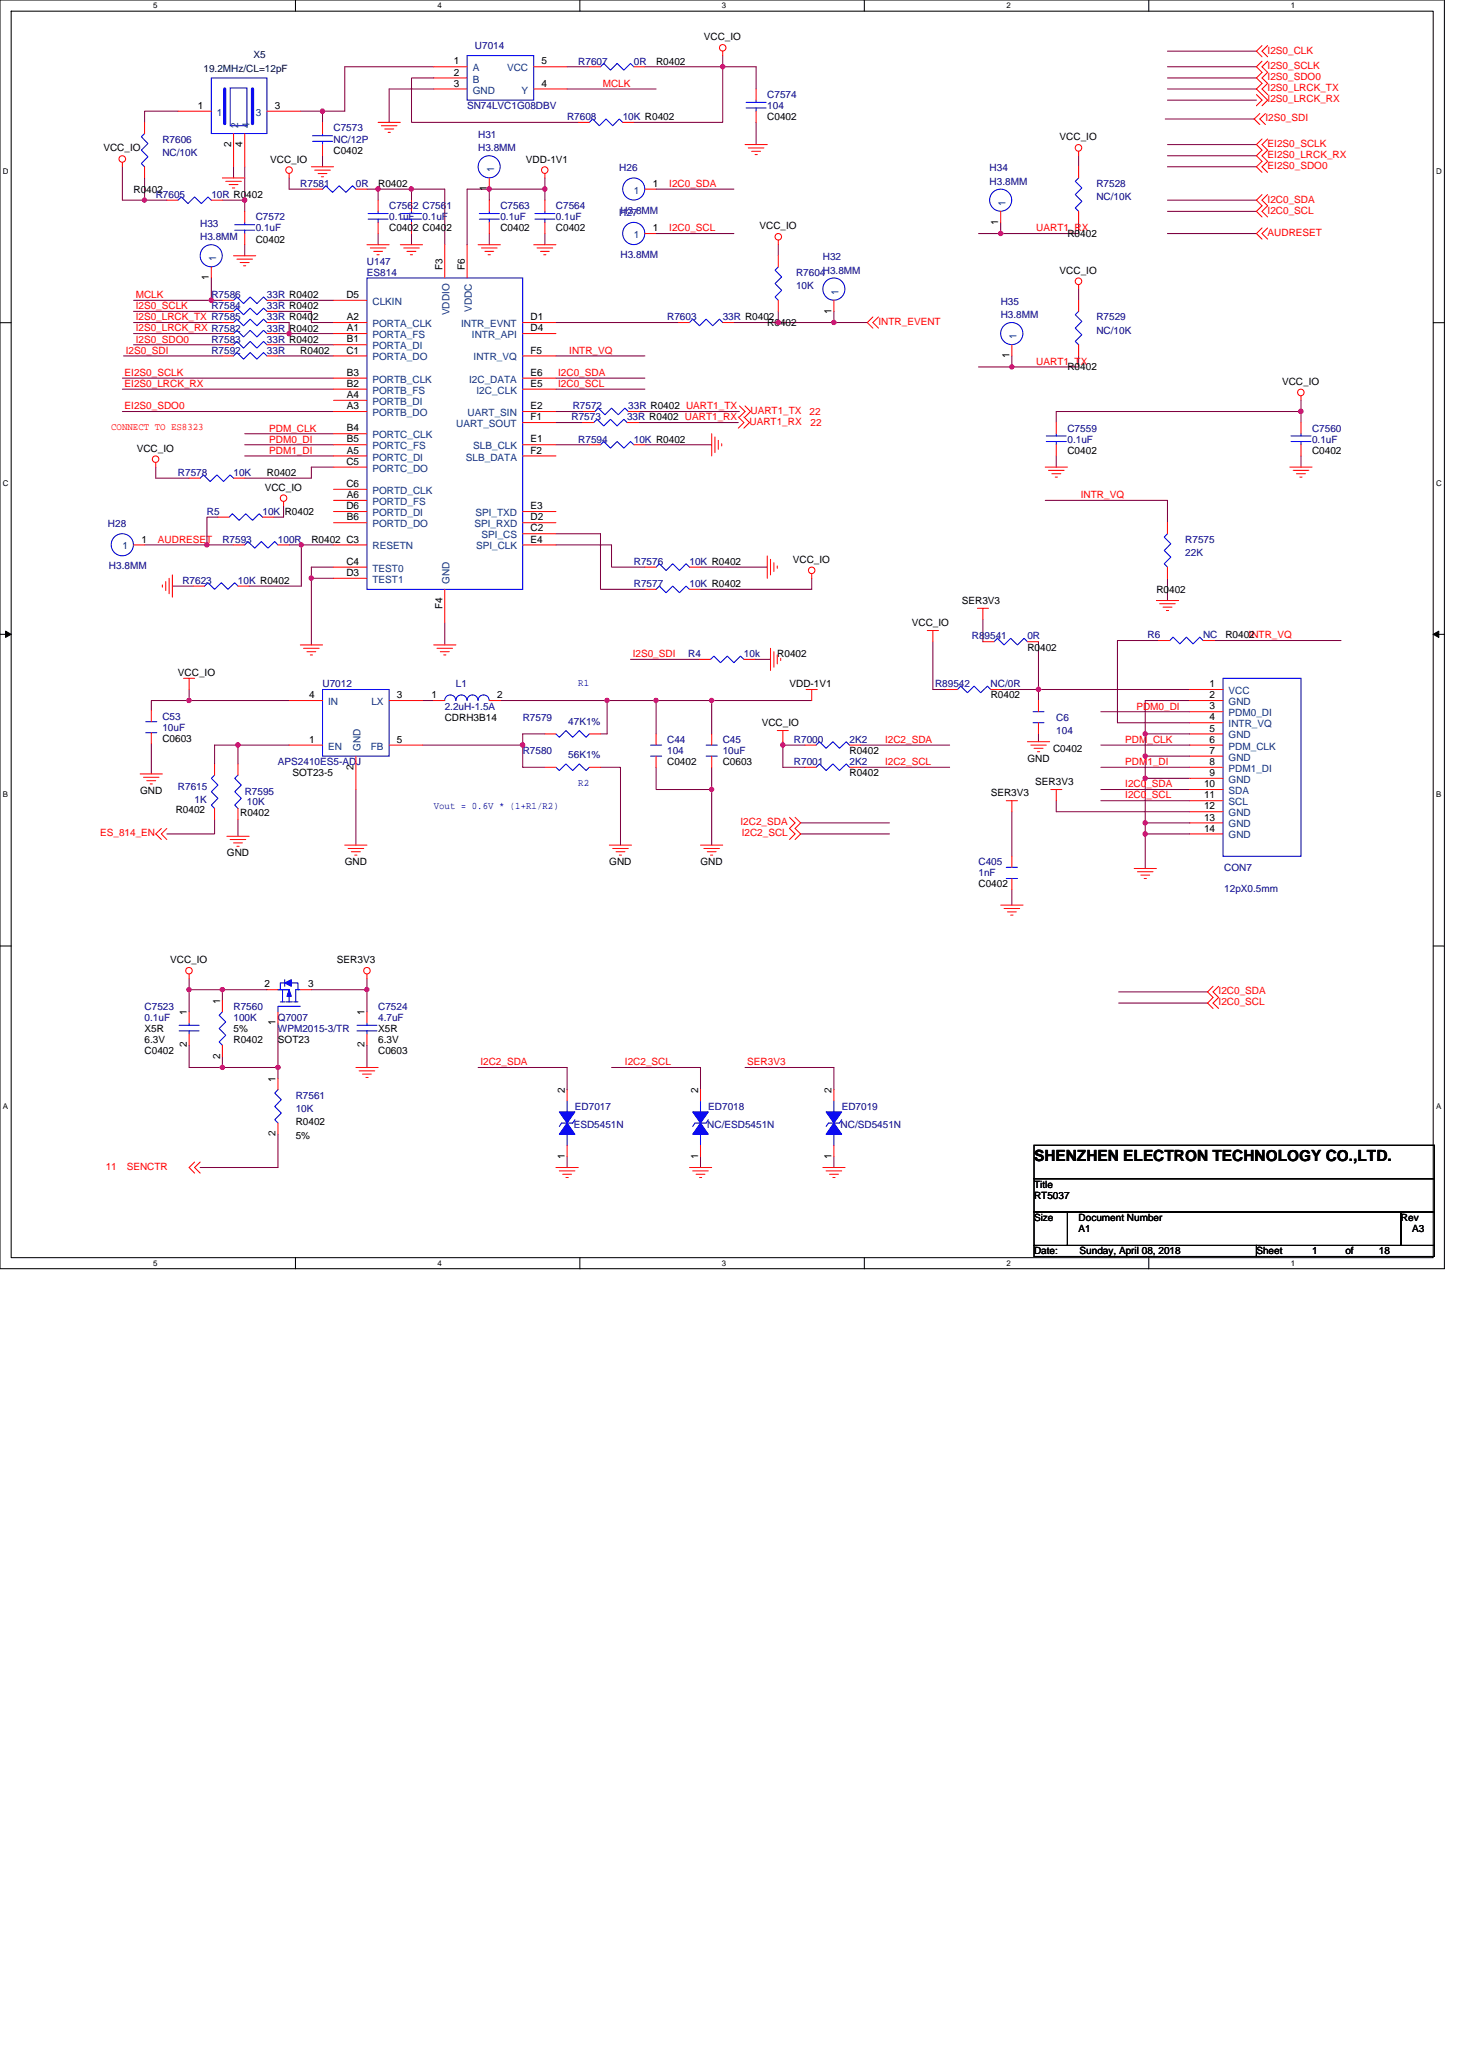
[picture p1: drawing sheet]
<svg xmlns="http://www.w3.org/2000/svg" width="210mm" height="297mm" viewBox="0 0 210 297" stroke-linecap="round" stroke-linejoin="round" font-family="sans-serif">
<path d="M0 0h207.9v182.6h-207.9zM1.6 1.6h204.7v179.4h-204.7z" fill="none" stroke="#000" stroke-width=".15"/>
<g fill="#fff">
<path d="M22.1 .2h.6v1.2h-.6z"/>
<path d="M22.1 181.2h.6v1.2h-.6z"/>
</g>
<path d="M42.5 0v1.6M42.5 181v1.6" fill="none" stroke="#000" stroke-width=".15"/>
<g fill="#fff">
<path d="M63 .2h.6v1.2h-.6z"/>
<path d="M63 181.2h.6v1.2h-.6z"/>
</g>
<path d="M83.5 0v1.6M83.5 181v1.6" fill="none" stroke="#000" stroke-width=".15"/>
<g fill="#fff">
<path d="M103.9 .2h.6v1.2h-.6z"/>
<path d="M103.9 181.2h.6v1.2h-.6z"/>
</g>
<path d="M124.4 0v1.6M124.4 181v1.6" fill="none" stroke="#000" stroke-width=".15"/>
<g fill="#fff">
<path d="M144.8 .2h.7v1.2h-.7z"/>
<path d="M144.8 181.2h.7v1.2h-.7z"/>
</g>
<path d="M165.3 0v1.6M165.3 181v1.6" fill="none" stroke="#000" stroke-width=".15"/>
<g fill="#fff">
<path d="M185.8 .2h.6v1.2h-.6z"/>
<path d="M185.8 181.2h.6v1.2h-.6z"/>
<path d="M.4 24h.8v1.3h-.8z"/>
<path d="M206.7 24h.8v1.3h-.8z"/>
<path d="M.4 68.9h.8v1.2h-.8z"/>
<path d="M206.7 68.9h.8v1.2h-.8z"/>
</g>
<path d="M0 46.4h1.6M206.3 46.4h1.6" fill="none" stroke="#000" stroke-width=".15"/>
<g fill="#fff">
<path d="M.4 113.7h.7v1.3h-.7z"/>
<path d="M206.7 113.7h.7v1.3h-.7z"/>
</g>
<path d="M0 91.3h1.6M206.3 91.3h1.6" fill="none" stroke="#000" stroke-width=".15"/>
<path d="M.8 90.8l.8 .5-.8 .4zM206.3 91.3l.8-.5v.9z" fill="#000" stroke="#000" stroke-width=".14"/>
<g fill="#fff">
<path d="M.4 158.6h.7v1.2h-.7z"/>
<path d="M206.7 158.6h.7v1.2h-.7z"/>
</g>
<path d="M0 136.1h1.6M206.3 136.1h1.6M148.8 164.8h57.6v4.8h-57.6zM148.8 169.6h57.6v4.8h-57.6zM148.8 174.4h4.8v4.8h-4.8zM148.8 179.2h32v1.6h-32zM153.6 174.4h48v4.8h-48zM180.8 179.2h25.6v1.6h-25.6zM201.6 174.4h4.8v4.8h-4.8z" fill="none" stroke="#000" stroke-width=".15"/>
<g fill="none" stroke="#800040" stroke-width=".15">
<path d="M25.6 16h-4.8v1.6M43.2 16h3.2M46.4 16v1.6M62.4 9.6h-12.8v6.4h-3.2M62.4 12.8h-6.4v4.8M62.4 11.2h-3.2v6.4h24M81.6 9.6h3.2M81.6 12.8h12.8M104 8v1.6h-11.2M108.8 12.8v-3.2h-4.8v8h-12.8M108.8 17.6v3.2M167.7 17.1h12.8"/>
<path d="M168 14.4h12.8M168 12.8h12.8M168 9.6h12.8M168 11.2h12.8M168 7.4h12.8M17.6 24v4.8h3.2M20.8 25.6v3.2M20.8 28.8h3.2M32 28.8h3.2M33.6 24v1.6M35.2 24v4.8M35.2 35.2v1.6"/>
<path d="M35.2 28.8v1.6M41.6 25.6v1.6h3.2M46.4 22.4v1.6M52.8 27.2h6.4M54.4 33.6v1.6M54.4 27.2v1.6M59.2 27.2h4.8v8M59.2 27.2v1.6M59.2 33.6v1.6M70.4 27.2v1.6M70.4 27.2h8M70.4 33.6v1.6"/>
<path d="M70.4 27.2h-3.2v8M78.4 25.6v1.6M78.4 33.6v1.6M78.4 27.2v1.6M94.4 33.6h11.2M94.4 27.2h11.2M112 35.2v1.6M140.8 33.6h3.2M144 32v1.6M155.2 32v1.6h-11.2M155.2 22.4v1.6M168 28.8h12.8"/>
<path d="M168 30.4h12.8M168 22.4h12.8M168 24h12.8M168 20.8h12.8M168 33.6h12.8M17.6 59.2h30.4M17.6 54.4h30.4M17.6 56h30.4M17.8 51.2h14.2M19.2 44.8h12.8M19.2 49.6h12.8M19.2 46.4h12.8"/>
<path d="M19.2 48h12.8M19.2 43.2h11.2M30.4 40v3.2M30.4 43.2h1.6M40 44.8h4.8v1.6h3.2M40 46.4h1.6v1.6M40 48h1.6M40 49.6h8M40 43.2h8M40 51.2h8M41.6 48h6.4M80 54.4h12.8"/>
<path d="M80 59.2h4M80 51.2h12.8M80 56h12.8M80 46.4h17.6M92 59.2h14.4M105.6 46.4h6.4M112 44.8v1.6h8M120 46.4h4.8M120 44.8v1.6M140.8 52.8h4.8M145.6 51.2v1.6M155.2 41.6v1.6"/>
<path d="M155.2 51.2v1.6h-9.6M187.2 57.6v1.6M187.2 59.2h-35.2v1.6M187.2 59.2v1.6M20.8 78.4h9M22.4 67.2v1.6h4.8M31.4 74.4h-1.6v4h3.8M35.2 64h12.8M35.2 65.6h12.8M35.2 62.4h12.8M40.8 72.8v1.6h-1.4M41.6 78.4h1.8"/>
<path d="M43.4 78.4v5.9h-7.5M43.4 78.4h4.6M48 67.2h-3.2v1.6h-9.6M80 78.4h8v3.2h4.8M80 76.8h6.4v8h6.4M80 64h4.8M80 60.8h3.9M91.9 60.8h14.4M92.8 64h9.6M150.4 72h17.6v3.2M152 65.6v1.6M187.2 65.6v1.6"/>
<path d="M24.8 84.3h3.1M27.2 99.2v1.6M44.8 83.2h3.2M44.8 83.2v9.6M48 81.6h-3.2v1.6M64 89.6v3.2M90.7 94.9h10M100.8 81.6h9.6M108.7 94.9h2.2M116.8 83.2v1.6h-16M134.3 92.4v6.8h1.9M141.5 89.1v3.3"/>
<path d="M144.2 99.2h5.3M149.5 99.2h21.7M149.5 99.2v1.6M149.5 92.4v6.8M166.8 92.2h-6v11.8h10.4M168 83.2v3.2M174.8 92.2h18.2M21.8 107.1v4.3M27.2 100.8h14.4M27.2 100.8h-5.4v1.5M30.9 117.9v2.1h-6.9M34.2 107.2h-3.3v2.7"/>
<path d="M34.2 117.9v2.5M41.6 107.2h-7.4v2.7M51.2 113.6v8M60.8 100.8h1.6M60.8 107.2h14.4M72 100.8h15.4M75.2 107.2v3.2h3.2M78.4 105.6h-3.2v1.6M86.4 110.4h2.9v11.2M87.4 100.8h7M87.4 100.8v4.8h-1M94.4 100.8h8"/>
<path d="M94.4 110.4v3.2h8M94.4 100.8v4.8M102.4 110.4v3.2M102.4 113.6v8M102.4 100.8v4.8M102.4 100.8h14.4M112.7 107.2h3.2M112.7 106.7v.5M112.7 107.2v3.2h3.2M115.2 118.4h12.8M123.9 107.2h12.8M123.9 110.4h12.8"/>
<path d="M145.6 116.8v6.4M149.5 105.6v1.1M152 115.2v1.6h19.2M158.4 102.4h12.8M158.4 107.2h12.8M158.4 110.4h12.8M158.4 113.6h12.8M158.4 115.2h12.8M164.8 105.6h6.4M164.8 105.6v3.2M171.2 100.8h-6.4v4.8M171.2 108.8h-6.4v3.2"/>
<path d="M171.2 112h-6.4v6.4M171.2 118.4h-6.4v1.6M115.2 120h12.8M145.6 128v2.3M164.8 120h6.4M164.8 120v5M27.2 142.4h4.8M27.2 142.4v3.2M27.2 150.4v3.2h4.8M27.2 140.8v1.6M32 142.4v1.6M32 142.4h6.4"/>
<path d="M32 152v1.6M32 153.6h8M40 153.6v1.6M40 147.2v6.4M44.8 142.4h8M52.8 140.8v1.6M52.8 150.4v3.2M52.8 142.4v3.2M68.8 153.6h12.8v3.2M88 153.6h12.8v3.2M107.2 153.6h12.8v3.2M161 144.4h12.8"/>
<path d="M161 142.7h12.8M40 163.2v4.8h-11.2M81.6 166.4v1.6M100.8 166.4v1.6M120 166.4v1.6"/>
</g>
<g fill="#f0f" stroke="#f0f" stroke-width=".15">
<circle cx="112.7" cy="107.2" r=".32"/>
<circle cx="44.8" cy="83.2" r=".32"/>
<circle cx="145.6" cy="52.8" r=".31"/>
<circle cx="187.2" cy="59.2" r=".32"/>
<circle cx="78.4" cy="27.2" r=".32"/>
<circle cx="70.4" cy="27.2" r=".32"/>
<circle cx="59.2" cy="27.2" r=".32"/>
<circle cx="102.4" cy="100.8" r=".31"/>
<circle cx="94.4" cy="100.8" r=".31"/>
<circle cx="102.4" cy="113.6" r=".31"/>
<circle cx="75.2" cy="107.2" r=".32"/>
<circle cx="87.4" cy="100.8" r=".31"/>
<circle cx="54.4" cy="27.2" r=".32"/>
<circle cx="27.2" cy="100.8" r=".31"/>
<circle cx="41.6" cy="48" r=".32"/>
<circle cx="30.4" cy="43.2" r=".32"/>
<circle cx="34.2" cy="107.2" r=".32"/>
<circle cx="112" cy="46.4" r=".31"/>
<circle cx="35.2" cy="28.8" r=".31"/>
<circle cx="29.8" cy="78.4" r=".31"/>
<circle cx="120" cy="46.4" r=".31"/>
<circle cx="144" cy="33.6" r=".31"/>
<circle cx="20.8" cy="28.8" r=".31"/>
<circle cx="46.4" cy="16" r=".32"/>
<circle cx="164.8" cy="105.6" r=".31"/>
<circle cx="164.8" cy="108.8" r=".31"/>
<circle cx="164.8" cy="112" r=".32"/>
<circle cx="164.8" cy="118.4" r=".31"/>
<circle cx="104" cy="9.6" r=".31"/>
<circle cx="43.4" cy="78.4" r=".31"/>
<circle cx="164.8" cy="120" r=".32"/>
<circle cx="40" cy="153.6" r=".31"/>
<circle cx="32" cy="153.6" r=".31"/>
<circle cx="52.8" cy="142.4" r=".31"/>
<circle cx="32" cy="142.4" r=".31"/>
<circle cx="27.2" cy="142.4" r=".31"/>
<circle cx="149.5" cy="99.2" r=".32"/>
</g>
<g fill="none" stroke="#f00" stroke-width=".15">
<path d="M20.8 17.6v1.6M25.6 16h4.8M33.6 19.2v4.8M35.2 19.2v4.8M38.4 16h4.8M46.4 17.6v1.6M54.4 17.6h3.2M54.9 18.1h2.2M55.4 18.6h1.3M55.9 19.1h.3M62.4 9.6h4.8M62.4 12.8h4.8"/>
<path d="M62.4 11.2h4.8M76.8 12.8h4.8M76.8 9.6h4.8M83.2 17.6h1.6M84.8 9.6h1.6M89.6 17.6h1.6M91.2 9.6h1.6M104 7.4v.6M108.8 12.8v1.6M108.8 16v1.6M180.8 13.6l.8 .8-.8 .8M181.3 16.3l-.8 .8 .8 .8"/>
<path d="M181.6 8.8l-.8 .8 .8 .8-.8 .8 .8 .8-.8 .8 1.6 1.6-.8 .8M181.6 6.6l-.8 .8 .8 .8M182.1 16.3l-.8 .8 .8 .8M182.4 8.8l-.8 .8 .8 .8-.8 .8 .8 .8-.8 .8 .8 .8M182.4 6.6l-.8 .8 .8 .8M17.6 23.4v.6M20.8 24v1.6M24 28.8h1.6M30.4 38.4v1.6M30.4 28.8h1.6M32 25.6h3.2M32.5 26.1h2.2"/>
<path d="M33 26.6h1.2M33.4 27.1h.4M33.6 36.8h3.2M34.1 37.3h2.2M34.6 37.8h1.3M35.1 38.2h.3M35.2 30.4v1.6M35.2 33.6v1.6M41.6 25v.6M44.8 27.2h1.6M44.8 24h3.2M45.3 24.5h2.2"/>
<path d="M45.8 25h1.3M46.2 25.4h.4M46.4 20.8v1.6M51.2 27.2h1.6M52.8 35.2h3.2M53.3 35.7h2.2M53.8 36.2h1.3M54.3 36.7h.3M54.4 28.8v1.6M54.4 32v1.6M57.6 35.2h3.2M58.1 35.7h2.2"/>
<path d="M58.6 36.2h1.3M59.1 36.7h.3M59.2 28.8v1.6M59.2 32v1.6M64 35.2v4.8M67.2 35.2v4.8M68.8 35.2h3.2M69.3 35.7h2.2M69.8 36.2h1.3M70.3 36.7h.3M70.4 25.6v1.6M70.4 28.8v1.6"/>
<path d="M70.4 32v1.6M76.8 35.2h3.2M77.3 35.7h2.2M77.8 36.2h1.3M78.3 36.7h.3M78.4 25v.6M78.4 28.8v1.6M78.4 32v1.6M92.8 27.2h1.6M92.8 33.6h1.6M107.2 20.8h3.2M107.7 21.3h2.2"/>
<path d="M108.2 21.8h1.3M108.7 22.2h.3M112 34.6v.6M112 36.8v1.6M144 30.4v1.6M155.2 21.8v.6M155.2 24v1.6M155.2 30.4v1.6M181.6 20l-.8 .8 .8 .8-.8 .8 .8 .8-.8 .8 .8 .8M181.6 28l-.8 .8 .8 .8-.8 .8 .8 .8M181.6 32.8l-.8 .8 .8 .8M182.4 20l-.8 .8 .8 .8-.8 .8 .8 .8-.8 .8 .8 .8"/>
<path d="M182.4 28l-.8 .8 .8 .8-.8 .8 .8 .8M182.4 32.8l-.8 .8 .8 .8M32 46.4h1.6M32 51.2h1.6M32 43.2h1.6M32 48h1.6M32 49.6h1.6M32 44.8h1.6M38.4 46.4h1.6M38.4 51.2h1.6M38.4 43.2h1.6M38.4 48h1.6"/>
<path d="M38.4 49.6h1.6M38.4 44.8h1.6M48 54.4h4.8M48 56h4.8M48 46.4h4.8M48 49.6h4.8M48 51.2h4.8M48 48h4.8M48 59.2h4.8M48 43.2h4.8M48 57.6h4.8M75.2 59.2h4.8"/>
<path d="M75.2 46.4h4.8M75.2 48h4.8M75.2 51.2h4.8M75.2 56h4.8M75.2 54.4h4.8M84 59.2h1.6M90.4 59.2h1.6M97.6 46.4h1.6M104 46.4h1.6M106.4 58.4l.8 .8-.8 .8M107.2 58.4l.8 .8-.8 .8M112 43.2v1.6"/>
<path d="M120 43.2v1.6M125.6 45.6l-.8 .8 .8 .8M126.4 45.6l-.8 .8 .8 .8M145.6 49.6v1.6M155.2 41v.6M155.2 43.2v1.6M155.2 49.6v1.6M187.2 57v.6M19.2 78.4h1.6M22.4 66.6v.6M27.2 68.8h1.6M31.4 74.4h1.6"/>
<path d="M33.6 78.4h1.6M33.6 68.8h1.6M37.8 74.4h1.6M40 78.4h1.6M40.8 72.2v.6M48 62.4h4.8M48 75.2h4.8M48 65.6h4.8M48 72h4.8M48 78.4h4.8M48 67.2h4.8M48 70.4h4.8"/>
<path d="M48 73.6h4.8M48 64h4.8M75.2 64h4.8M75.2 65.6h4.8M75.2 60.8h4.8M75.2 75.2h4.8M75.2 76.8h4.8M75.2 78.4h4.8M75.2 73.6h4.8M83.9 60.8h1.5M84.8 64h1.6M90.3 60.8h1.6"/>
<path d="M91.2 64h1.6M102.4 62.4v3.2M102.9 62.9v2.2M103.4 63.4v1.3M103.9 63.9v.3M106.3 60l.8 .8-.8 .8M107.1 60l.8 .8-.8 .8M150.4 67.2h3.2M150.9 67.7h2.2M151.4 68.2h1.3M151.9 68.7h.3M152 60.8v1.6"/>
<path d="M152 64v1.6M168 75.2v1.6M185.6 67.2h3.2M186.1 67.7h2.3M186.6 68.2h1.3M187.1 68.7h.3M187.2 60.8v1.6M187.2 64v1.6M23.4 84.2v.3M23.9 83.7v1.3M24.3 83.2v2.2M24.8 82.7v3.2"/>
<path d="M26.4 97.6h1.6M27.2 97.6v1.6M27.9 84.3h1.5M34.2 84.3h1.7M43.2 92.8h3.2M43.7 93.3h2.2M44.2 93.8h1.2M44.7 94.3h.3M48 81.6h4.8M48 83.2h4.8M62.4 92.8h3.2M62.9 93.3h2.2"/>
<path d="M63.4 93.8h1.3M63.9 94.3h.3M64 84.8v4.8M92.8 81.6h1.6M92.8 84.8h1.6M99.2 81.6h1.6M99.2 84.8h1.6M100.7 94.9h1.6M107.1 94.9h1.6M110.4 80v3.2M110.9 80.5v2.2M110.9 93.3v3.2"/>
<path d="M111.4 81v1.3M111.4 93.8v2.2M111.9 81.4v.4M111.9 94.3v1.2M112.4 94.7v.4M116 99.2h1.6M116.8 82.6v.6M116.8 99.2v1.6M133.5 90.7h1.6M134.3 90.7v1.7M136.2 99.2h1.6M140.7 87.5h1.6"/>
<path d="M141.5 92.4h1.6M141.5 87.5v1.6M142.6 99.2h1.6M147.9 92.4h1.6M166.4 86.4h3.2M166.8 92.2h1.6M166.9 86.9h2.2M167.4 87.4h1.3M167.9 87.9h.3M168 81.6v1.6M171.2 99.2h4.8M173.1 92.2h1.7"/>
<path d="M20.2 111.4h3.2M20.7 111.9h2.2M21.1 112.4h1.3M21.6 112.8h.3M21.8 105.5v1.6M21.8 102.3v1.6M23.2 119.2l-.8 .8 .8 .8M24 119.2l-.8 .8 .8 .8M30.9 116.4v1.5M30.9 109.9v1.6M34.2 116.4v1.5M34.2 109.9v1.6"/>
<path d="M41.6 100.8h4.8M41.6 107.2h4.8M51.2 108.8v4.8M56 107.2h4.8M56 100.8h4.8M62.4 100.8h1.6M70.4 100.8h1.6M78.4 105.6h1.6M78.4 110.4h1.6M84.8 105.6h1.6M84.8 110.4h1.6M94.4 108.8v1.6"/>
<path d="M94.4 105.6v1.6M102.4 108.8v1.6M102.4 105.6v1.6M111.9 105.1h1.6M112.7 105.1v1.6M113.6 117.6l.8 .8-.8 .8 .8 .8-.8 .8M114.4 117.6l.8 .8-.8 .8 .8 .8-.8 .8M115.9 110.4h1.6M115.9 107.2h1.6M122.3 110.4h1.6M122.3 107.2h1.6M144.8 115.2h1.6"/>
<path d="M145.6 115.2v1.6M147.9 106.7h3.2M148.4 107.2h2.2M148.8 107.7h1.3M149.3 108.2h.3M149.5 100.8v1.6M149.5 104v1.6M151.2 113.6h1.6M152 113.6v1.6M171.2 100.8h4.8M171.2 102.4h4.8M171.2 104h4.8"/>
<path d="M171.2 105.6h4.8M171.2 107.2h4.8M171.2 108.8h4.8M171.2 110.4h4.8M171.2 112h4.8M171.2 113.6h4.8M171.2 115.2h4.8M171.2 116.8h4.8M171.2 118.4h4.8M32.7 120.4h3.2M33.1 120.8h2.3M33.6 121.3h1.3"/>
<path d="M34.1 121.8h.3M49.6 121.6h3.2M50.1 122.1h2.2M50.6 122.6h1.3M51.1 123.1h.3M87.7 121.6h3.2M88.2 122.1h2.2M88.7 122.6h1.2M89.1 123.1h.4M100.8 121.6h3.2M101.3 122.1h2.2M101.8 122.6h1.3"/>
<path d="M102.3 123.1h.3M144 130.3h3.2M144.5 130.7h2.2M145 131.2h1.3M145.5 131.7h.3M145.6 126.4v1.6M145.6 123.2v1.6M163.2 125h3.2M163.7 125.5h2.2M164.2 125.9h1.3M164.7 126.4h.3M171.2 120h4.8"/>
<path d="M27.2 140.2v.6M27.2 145.6v1.6M27.2 148.8v1.6M32 144v1.6M32 150.4v1.6M38.4 142.4h1.6M40 145.6v1.6M40 155.2v1.6M43.2 142.4h1.6M51.2 153.6h3.2M51.7 154.1h2.2M52.2 154.6h1.2"/>
<path d="M52.7 155.1h.3M52.8 140.2v.6M52.8 145.6v1.6M52.8 148.8v1.6M81.6 156.8v1.6M100.8 156.8v1.6M120 156.8v1.6M174.6 141.9l-.8 .8 .8 .9-.8 .8 .8 .7M175.4 141.9l-.8 .8 .8 .9-.8 .8 .8 .7M28 167.2l-.8 .8 .8 .8M28.8 167.2l-.8 .8 .8 .8M40 161.6v1.6"/>
<path d="M80 168h3.2M80.5 168.5h2.2M81 169h1.3M81.4 169.5h.4M81.6 164.8v1.6M99.2 168h3.2M99.7 168.5h2.2M100.2 169h1.3M100.7 169.5h.3M100.8 164.8v1.6M118.4 168h3.2M118.9 168.5h2.2"/>
<path d="M119.4 169h1.3M119.9 169.5h.3M120 164.8v1.6"/>
<circle cx="104" cy="6.9" r=".47"/>
<circle cx="17.6" cy="22.9" r=".47"/>
<circle cx="41.6" cy="24.5" r=".48"/>
<circle cx="78.4" cy="24.5" r=".47"/>
<circle cx="112" cy="34.1" r=".47"/>
<circle cx="155.2" cy="21.3" r=".47"/>
<circle cx="155.2" cy="40.5" r=".47"/>
<circle cx="187.2" cy="56.5" r=".47"/>
<circle cx="22.4" cy="66.1" r=".47"/>
<circle cx="40.8" cy="71.7" r=".47"/>
<circle cx="116.8" cy="82.1" r=".47"/>
<circle cx="27.2" cy="139.7" r=".47"/>
<circle cx="52.8" cy="139.7" r=".47"/>
</g>
<g fill="none" stroke="#00f" stroke-width=".15">
<path d="M20.8 19.2l-.5 .5 1 1-1 .9 1 1-1 .9 .5 .5M30.4 11.2h8v8h-8zM33.1 12.7h2.4v5.4h-2.4zM45 19.5h2.9M46.4 19.2v.3M67.2 8h9.6v6.4h-9.6zM84.8 17.6l.5-.5 1 1 .9-1 1 1 .9-1 .5 .5M86.4 9.6l.5-.5 1 1 .9-1 1 1 .9-1 .5 .5M107.4 15.5h2.9M107.4 14.7h2.9M108.8 14.4v.3M108.8 15.5v.5"/>
<path d="M25.6 28.8l.5-.5 1 1 .9-1 1 1 .9-1 .5 .5M33.8 33.1h2.9M33.8 32.3h2.9M35.2 32v.3M35.2 33.1v.5M45 20.3h2.9M46.4 20.3v.5M46.4 27.2l.5-.5 1 1 .9-1 1 1 .9-1 .5 .5M53 31.5h2.9M53 30.7h2.9M54.4 30.4v.3M54.4 31.5v.5"/>
<path d="M57.8 31.5h2.9M57.8 30.7h2.9M59.2 30.4v.3M59.2 31.5v.5M69 31.5h2.9M69 30.7h2.9M70.4 30.4v.3M70.4 31.5v.5M77 31.5h2.9M77 30.7h2.9M78.4 30.4v.3M78.4 31.5v.5"/>
<path d="M112 38.4l-.5 .5 1 1-1 .9 1 1-1 .9 .5 .5M155.2 25.6l-.5 .5 1 1-1 .9 1 1-1 .9 .5 .5M33.6 46.4l.5-.5 1 1 .9-1 1 1 .9-1 .5 .5M33.6 51.2l.5-.5 1 1 .9-1 1 1 .9-1 .5 .5M33.6 43.2l.5-.5 1 1 .9-1 1 1 .9-1 .5 .5M33.6 48l.5-.5 1 1 .9-1 1 1 .9-1 .5 .5M33.6 49.6l.5-.5 1 1 .9-1 1 1 .9-1 .5 .5M33.6 44.8l.5-.5 1 1 .9-1 1 1 .9-1 .5 .5M52.8 40h22.4v44.8h-22.4zM85.6 59.2l.5-.5 1 1 .9-1 1 1 .9-1 .5 .5M99.2 46.4l.5-.5 1 1 .9-1 1 1 .9-1 .5 .5M155.2 44.8l-.5 .5 1 .9-1 1 1 1-1 .9 .5 .5"/>
<path d="M28.8 68.8l.5-.5 .9 1 1-1 1 1 .9-1 .5 .5M33 74.4l.4-.5 1 1 1-1 .9 1 1-1 .5 .5M35.2 78.4l.5-.5 1 1 .9-1 1 1 .9-1 .5 .5M85.4 60.8l.5-.5 1 1 1-1 .9 1 1-1 .5 .5M86.4 64l.5-.5 1 1 .9-1 1 1 .9-1 .5 .5M150.6 63.5h2.9M150.6 62.7h2.9M152 62.4v.3M152 63.5v.5M168 76.8l-.4 .5 .9 1-.9 .9 .9 1-.9 .9 .4 .5M185.8 63.5h2.9M185.8 62.7h2.9"/>
<path d="M187.2 62.4v.3M187.2 63.5v.5M29.4 84.3l.5-.4 1 .9 1-.9 .9 .9 1-.9 .4 .4M46.4 99.2h9.6v9.6h-9.6zM94.4 81.6l.5-.5 1 1 .9-1 1 1 .9-1 .5 .5M94.4 84.8l.5-.5 1 1 .9-1 1 1 .9-1 .5 .5M102.3 94.9l.4-.5 1 1 1-1 .9 1 1-1 .5 .5M137.8 99.2l.5-.5 .9 1 1-1 .9 1 1-1 .5 .5M143.1 92.4l.5-.5 .9 .9 1-.9 .9 .9 1-.9 .5 .5M168.4 92.2l.4-.5 1 1 1-1 .9 1 1-1 .4 .5M176 97.6h11.2v25.6h-11.2zM21 105.5h1.6"/>
<path d="M21 103.9h1.6M30.9 111.5l-.5 .5 1 1-1 .9 1 1-1 1 .5 .5M34.2 111.5l-.4 .5 .9 1-.9 .9 .9 1-.9 1 .4 .5M65.6 100.8a.79 .79 0 0 0-.8-.8 .79 .79 0 0 0-.8 .8M68.8 100.8a.79 .79 0 0 0-.8-.8 .79 .79 0 0 0-.8 .8 .79 .79 0 0 0-.8-.8 .79 .79 0 0 0-.8 .8M70.4 100.8a.79 .79 0 0 0-.8-.8 .79 .79 0 0 0-.8 .8M80 105.6l.5 .5 .9-1 1 1 1-1 .9 1 .5-.5M80 110.4l.5 .5 .9-1 1 1 1-1 .9 1 .5-.5M93.6 108.8h1.6M93.6 107.2h1.6M101.6 108.8h1.6M101.6 107.2h1.6"/>
<path d="M117.5 110.4l.4-.5 1 1 1-1 .9 1 1-1 .5 .5M117.5 107.2l.4-.5 1 1 1-1 .9 1 1-1 .5 .5M148.7 102.4h1.6M148.7 104h1.6M144.8 126.4h1.6M144.8 124.8h1.6M25.8 148.4h2.9M25.8 147.6h2.9M27.2 147.2v.4M27.2 148.4v.4M32 145.6l-.5 .5 1 1-1 .9 1 1-1 .9 .5 .5M40 156.8l-.5 .5 1 1-1 .9 1 1-1 .9 .5 .5"/>
<path d="M40.3 144.2h.7M40.7 142.4v1.8M41 141.5h-.7v.9M41 141v.9M41.1 144.2h1M41.6 142.4h-1.6h1.6v.7M41.6 143.2v1M41.9 141.5h1v.9M42.2 144.2h.7M42.9 142.4h.3M42.9 142.4h-.3v1.8M42.9 142.4h.2"/>
<path d="M43.2 144.8h-3.2v.8M51.4 148.4h2.9M51.4 147.6h2.9M52.8 147.2v.4M52.8 148.4v.4M81.6 158.4v1.6M100.8 158.4v1.6M120 158.4v1.6M81.6 163.2v1.6M82.7 161.1l-.3 .5h-1.6l-.3 .5M100.8 163.2v1.6M101.9 161.1l-.3 .5h-1.6l-.3 .5"/>
<path d="M120 163.2v1.6M121.1 161.1l-.3 .5h-1.6l-.3 .5"/>
<circle cx="30.4" cy="36.8" r="1.59"/>
<circle cx="70.4" cy="24" r="1.59"/>
<circle cx="91.2" cy="33.6" r="1.6"/>
<circle cx="91.2" cy="27.2" r="1.59"/>
<circle cx="144" cy="28.8" r="1.59"/>
<circle cx="120" cy="41.6" r="1.6"/>
<circle cx="145.6" cy="48" r="1.6"/>
<circle cx="17.6" cy="78.4" r="1.6"/>
</g>
<g fill="#00f" stroke="#00f" stroke-width=".15">
<path d="M41.6 142.4l.3 1h-.6z" fill-rule="evenodd"/>
<path d="M41 141.5l.9-.5v.9z" fill-rule="evenodd"/>
<path d="M81.6 161.6l1.1 1.6h-2.2z" fill-rule="evenodd"/>
<path d="M80.5 160h2.2l-1.1 1.6z" fill-rule="evenodd"/>
<path d="M100.8 161.6l1.1 1.6h-2.2z" fill-rule="evenodd"/>
<path d="M99.7 160h2.2l-1.1 1.6z" fill-rule="evenodd"/>
<path d="M120 161.6l1.1 1.6h-2.2z" fill-rule="evenodd"/>
<path d="M118.9 160h2.2l-1.1 1.6z" fill-rule="evenodd"/>
</g>
<path d="M32.3 12.8v5M36.3 12.8v5" fill="none" stroke="#00f" stroke-width=".47"/>
<text font-size="2.2" x="148.8" y="167">SHENZHEN ELECTRON TECHNOLOGY CO.,LTD.</text>
<g font-size="1.4">
<text x="101.3" y="5.8">VCC_IO</text>
<text x="65.3" y="9.3">1</text>
<text x="65.3" y="10.9">2</text>
<text x="77.9" y="9.3">5</text>
<text x="94.4" y="9.3">R0402</text>
<text x="28.5" y="15.7">1</text>
<text x="39.5" y="15.7">3</text>
<text x="65.3" y="12.5">3</text>
<text x="77.9" y="12.5">4</text>
<text x="110.4" y="17.3">C0402</text>
<text x="14.9" y="21.8">VCC_IO</text>
<text x="33.3" y="21.1" transform="rotate(-90 33.3 21.1)">2</text>
<text x="34.9" y="21.1" transform="rotate(-90 34.9 21.1)">4</text>
<text x="38.9" y="23.4">VCC_IO</text>
<text x="48" y="22.1">C0402</text>
<text x="75.7" y="23.4">VDD-1V1</text>
<text x="152.5" y="20.2">VCC_IO</text>
<text x="19.2" y="27.7">R0402</text>
<text x="54.4" y="26.9">R0402</text>
<text x="70.1" y="27.5" transform="rotate(-90 70.1 27.5)">1</text>
<text x="93.9" y="26.9">1</text>
<text x="36.8" y="34.9">C0402</text>
<text x="56" y="33.3">C0402 C0402</text>
<text x="72" y="33.3">C0402</text>
<text x="80" y="33.3">C0402</text>
<text x="93.9" y="33.3">1</text>
<text x="109.3" y="33">VCC_IO</text>
<text x="143.7" y="32.3" transform="rotate(-90 143.7 32.3)">1</text>
<text x="153.6" y="34.1">R0402</text>
<text x="30.1" y="40.3" transform="rotate(-90 30.1 40.3)">1</text>
<text x="63.7" y="38.9" transform="rotate(-90 63.7 38.9)">F3</text>
<text x="66.9" y="38.9" transform="rotate(-90 66.9 38.9)">F6</text>
<text x="152.5" y="39.4">VCC_IO</text>
<text x="49.8" y="42.9">D5</text>
<text x="49.9" y="46.1">A2</text>
<text x="49.9" y="47.7">A1</text>
<text x="76.3" y="46.1">D1</text>
<text x="76.3" y="47.7">D4</text>
<text x="110.4" y="46.9">R0402</text>
<text x="119.7" y="45.1" transform="rotate(-90 119.7 45.1)">1</text>
<text x="43.2" y="50.9">R0402</text>
<text x="49.8" y="50.9">C1</text>
<text x="49.9" y="49.3">B1</text>
<text x="76.3" y="50.9">F5</text>
<text x="145.3" y="51.5" transform="rotate(-90 145.3 51.5)">1</text>
<text x="153.6" y="53.3">R0402</text>
<text x="49.9" y="54.1">B3</text>
<text x="49.9" y="55.7">B2</text>
<text x="49.9" y="58.9">A3</text>
<text x="49.9" y="57.3">A4</text>
<text x="76.3" y="58.9">E2</text>
<text x="76.3" y="54.1">E6</text>
<text x="76.3" y="55.7">E5</text>
<text x="184.5" y="55.4">VCC_IO</text>
<text x="19.7" y="65">VCC_IO</text>
<text x="49.9" y="62.1">B4</text>
<text x="49.9" y="65.3">A5</text>
<text x="49.9" y="63.7">B5</text>
<text x="76.3" y="60.5">F1</text>
<text x="76.3" y="65.3">F2</text>
<text x="76.3" y="63.7">E1</text>
<text x="153.6" y="65.3">C0402</text>
<text x="188.8" y="65.3">C0402</text>
<text x="38.1" y="70.6">VCC_IO</text>
<text x="38.4" y="68.5">R0402</text>
<text x="49.8" y="66.9">C5</text>
<text x="49.8" y="70.1">C6</text>
<text x="49.9" y="71.7">A6</text>
<text x="49.8" y="73.3">D6</text>
<text x="49.9" y="74.9">B6</text>
<text x="76.3" y="73.3">E3</text>
<text x="76.3" y="76.5">C2</text>
<text x="76.3" y="74.9">D2</text>
<text x="20.3" y="78.1">1</text>
<text x="44.8" y="78.1">R0402 C3</text>
<text x="49.8" y="81.3">C4</text>
<text x="49.8" y="82.9">D3</text>
<text x="76.3" y="78.1">E4</text>
<text x="114.1" y="81">VCC_IO</text>
<text x="63.7" y="87.6" transform="rotate(-90 63.7 87.6)">F4</text>
<text x="138.4" y="86.9">SER3V3</text>
<text x="166.4" y="85.3">R0402</text>
<text x="111.9" y="94.6">R0402</text>
<text x="131.2" y="90.1">VCC_IO</text>
<text x="147.9" y="93.6">R0402</text>
<text x="176.4" y="91.9">R0402</text>
<text x="25.6" y="97.3">VCC_IO</text>
<text x="44.5" y="100.5">4</text>
<text x="57.1" y="100.5">3</text>
<text x="62.1" y="100.5">1</text>
<text x="71.5" y="100.5">2</text>
<text x="113.6" y="98.9">VDD-1V1</text>
<text x="142.6" y="100.5">R0402</text>
<text x="174.1" y="98.9">1</text>
<text x="174.1" y="100.5">2</text>
<text x="23.4" y="106.7">C0603</text>
<text x="44.5" y="106.9">1</text>
<text x="57.1" y="106.9">5</text>
<text x="64" y="103.7">CDRH3B14</text>
<text x="109.6" y="104.5">VCC_IO</text>
<text x="174.1" y="102.1">3</text>
<text x="174.1" y="103.7">4</text>
<text x="174.1" y="105.3">5</text>
<text x="174.1" y="106.9">6</text>
<text x="42.1" y="111.7">SOT23-5</text>
<text x="50.9" y="110.7" transform="rotate(-90 50.9 110.7)">2</text>
<text x="96" y="110.1">C0402</text>
<text x="104" y="110.1">C0603</text>
<text x="122.3" y="111.7">R0402</text>
<text x="122.3" y="108.5">R0402</text>
<text x="147.9" y="109.6">GND</text>
<text x="149" y="113">SER3V3</text>
<text x="151.6" y="108.2">C0402</text>
<text x="173.3" y="113.3">10</text>
<text x="174.1" y="108.5">7</text>
<text x="174.1" y="110.1">8</text>
<text x="174.1" y="111.7">9</text>
<text x="20.2" y="114.3">GND</text>
<text x="25.3" y="117">R0402</text>
<text x="34.6" y="117.5">R0402</text>
<text x="142.6" y="114.6">SER3V3</text>
<text x="173.3" y="114.9">11</text>
<text x="173.3" y="116.5">12</text>
<text x="173.3" y="118.1">13</text>
<text x="173.3" y="119.7">14</text>
<text x="32.7" y="123.2">GND</text>
<text x="49.6" y="124.5">GND</text>
<text x="87.7" y="124.5">GND</text>
<text x="100.8" y="124.5">GND</text>
<text x="140.8" y="127.7">C0402</text>
<text x="24.5" y="138.6">VCC_IO</text>
<text x="38.1" y="142.1">2</text>
<text x="44.3" y="142.1">3</text>
<text x="48.5" y="138.6">SER3V3</text>
<text x="20.8" y="148.5">X5R</text>
<text x="26.9" y="146.1" transform="rotate(-90 26.9 146.1)">1</text>
<text x="31.7" y="144.5" transform="rotate(-90 31.7 144.5)">1</text>
<text x="33.6" y="148.5">5%</text>
<text x="39.7" y="147.6" transform="rotate(-90 39.7 147.6)">1</text>
<text x="52.5" y="146.1" transform="rotate(-90 52.5 146.1)">1</text>
<text x="54.4" y="148.5">X5R</text>
<text x="20.8" y="151.7">C0402</text>
<text x="20.8" y="150.1">6.3V</text>
<text x="26.9" y="150.7" transform="rotate(-90 26.9 150.7)">2</text>
<text x="31.7" y="152.4" transform="rotate(-90 31.7 152.4)">2</text>
<text x="33.6" y="150.1">R0402</text>
<text x="39.7" y="155.7" transform="rotate(-90 39.7 155.7)">1</text>
<text x="40" y="150.1">SOT23</text>
<text x="52.5" y="150.7" transform="rotate(-90 52.5 150.7)">2</text>
<text x="54.4" y="151.7">C0603</text>
<text x="54.4" y="150.1">6.3V</text>
<text x="42.6" y="162">R0402</text>
<text x="81.3" y="157.3" transform="rotate(-90 81.3 157.3)">2</text>
<text x="100.5" y="157.3" transform="rotate(-90 100.5 157.3)">2</text>
<text x="119.7" y="157.3" transform="rotate(-90 119.7 157.3)">2</text>
<text x="39.7" y="163.6" transform="rotate(-90 39.7 163.6)">2</text>
<text x="42.6" y="163.9">5%</text>
<text x="81.3" y="166.8" transform="rotate(-90 81.3 166.8)">1</text>
<text x="100.5" y="166.8" transform="rotate(-90 100.5 166.8)">1</text>
<text x="119.7" y="166.8" transform="rotate(-90 119.7 166.8)">1</text>
<text x="148.8" y="172.5">RT5037</text>
<text x="148.8" y="170.9">Title</text>
<text x="148.8" y="175.7">Size</text>
<text x="155.2" y="175.7">Document Number</text>
<text x="155.2" y="177.3">A1</text>
<text x="201.6" y="175.7">Rev</text>
<text x="203.2" y="177.3">A3</text>
<text x="148.8" y="180.5">Date:</text>
<text x="155.4" y="180.5">Sunday, April 08, 2018</text>
<text x="180.8" y="180.5">Sheet</text>
<text x="188.8" y="180.5">1</text>
<text x="193.6" y="180.5">of</text>
<text x="198.4" y="180.5">18</text>
</g>
<g font-size="1.4" fill="#000040">
<text x="29.3" y="10.4">19.2MHz/CL=12pF</text>
<text x="36.5" y="8.3">X5</text>
</g>
<g font-size="1.4" fill="#004080">
<text x="68" y="10.3">A</text>
<text x="68" y="11.9">B</text>
<text x="73" y="10.3">VCC</text>
<text x="31.2" y="16.7">1</text>
<text x="36.8" y="16.7">3</text>
<text x="68" y="13.5">GND</text>
<text x="75.1" y="13.5">Y</text>
<text x="34.3" y="18.4" transform="rotate(-90 34.3 18.4)">2</text>
<text x="35.9" y="18.4" transform="rotate(-90 35.9 18.4)">4</text>
<text x="71.1" y="24.8" transform="rotate(-90 71.1 24.8)">1</text>
<text x="91.2" y="27.9">1</text>
<text x="144.7" y="29.6" transform="rotate(-90 144.7 29.6)">1</text>
<text x="91.2" y="34.3">1</text>
<text x="31.1" y="37.6" transform="rotate(-90 31.1 37.6)">1</text>
<text x="53.6" y="47.1">PORTA_CLK</text>
<text x="53.6" y="43.9">CLKIN</text>
<text x="64.7" y="45.4" transform="rotate(-90 64.7 45.4)">VDDIO</text>
<text x="66.4" y="47.1">INTR_EVNT</text>
<text x="67.9" y="44.9" transform="rotate(-90 67.9 44.9)">VDDC</text>
<text x="120.7" y="42.4" transform="rotate(-90 120.7 42.4)">1</text>
<text x="53.6" y="50.3">PORTA_DI</text>
<text x="53.6" y="51.9">PORTA_DO</text>
<text x="53.6" y="48.7">PORTA_FS</text>
<text x="67.9" y="48.7">INTR_API</text>
<text x="68.2" y="51.9">INTR_VQ</text>
<text x="146.3" y="48.8" transform="rotate(-90 146.3 48.8)">1</text>
<text x="53.6" y="55.1">PORTB_CLK</text>
<text x="53.6" y="56.7">PORTB_FS</text>
<text x="53.6" y="59.9">PORTB_DO</text>
<text x="53.6" y="58.3">PORTB_DI</text>
<text x="67.3" y="59.9">UART_SIN</text>
<text x="67.5" y="55.1">I2C_DATA</text>
<text x="68.6" y="56.7">I2C_CLK</text>
<text x="53.6" y="63.1">PORTC_CLK</text>
<text x="53.6" y="64.7">PORTC_FS</text>
<text x="65.7" y="61.5">UART_SOUT</text>
<text x="68.1" y="64.7">SLB_CLK</text>
<text x="53.6" y="66.3">PORTC_DI</text>
<text x="53.6" y="67.9">PORTC_DO</text>
<text x="53.6" y="71.1">PORTD_CLK</text>
<text x="67.1" y="66.3">SLB_DATA</text>
<text x="53.6" y="75.9">PORTD_DO</text>
<text x="53.6" y="72.7">PORTD_FS</text>
<text x="53.6" y="74.3">PORTD_DI</text>
<text x="68.3" y="75.9">SPI_RXD</text>
<text x="68.4" y="74.3">SPI_TXD</text>
<text x="69.3" y="77.5">SPI_CS</text>
<text x="17.6" y="79.1">1</text>
<text x="53.6" y="79.1">RESETN</text>
<text x="53.6" y="82.3">TEST0</text>
<text x="53.6" y="83.9">TEST1</text>
<text x="68.5" y="79.1">SPI_CLK</text>
<text x="64.7" y="84" transform="rotate(-90 64.7 84)">GND</text>
<text x="47.2" y="101.5">IN</text>
<text x="53.4" y="101.5">LX</text>
<text x="176.8" y="99.9">VCC</text>
<text x="176.8" y="101.5">GND</text>
<text x="47.2" y="107.9">EN</text>
<text x="53.4" y="107.9">FB</text>
<text x="176.8" y="103.1">PDM0_DI</text>
<text x="176.8" y="104.7">INTR_VQ</text>
<text x="176.8" y="106.3">GND</text>
<text x="176.8" y="107.9">PDM_CLK</text>
<text x="51.9" y="108" transform="rotate(-90 51.9 108)">GND</text>
<text x="176.8" y="109.5">GND</text>
<text x="176.8" y="111.1">PDM1_DI</text>
<text x="176.8" y="112.7">GND</text>
<text x="176.8" y="114.3">SDA</text>
<text x="176.8" y="115.9">SCL</text>
<text x="176.8" y="117.5">GND</text>
<text x="176.8" y="119.1">GND</text>
<text x="176.8" y="120.7">GND</text>
</g>
<g font-size="1.4" fill="#000080">
<text x="68.3" y="7.1">U7014</text>
<text x="83.2" y="9.3">R7607</text>
<text x="91.2" y="9.3">0R</text>
<text x="67.2" y="15.7">SN74LVC1G08DBV</text>
<text x="81.6" y="17.3">R7608</text>
<text x="89.6" y="17.3">10K R0402</text>
<text x="110.4" y="14.1">C7574</text>
<text x="110.4" y="15.7">104</text>
<text x="23.4" y="20.5">R7606</text>
<text x="23.4" y="22.4">NC/10K</text>
<text x="48" y="18.9">C7573</text>
<text x="48" y="20.5">NC/12P</text>
<text x="68.8" y="19.9">H31</text>
<text x="68.8" y="21.8">H3.8MM</text>
<text x="22.4" y="28.5">R7605</text>
<text x="30.4" y="28.5">10R R0402</text>
<text x="43.2" y="26.9">R7581</text>
<text x="51.2" y="26.9">0R</text>
<text x="89.1" y="24.7">H26</text>
<text x="142.4" y="24.7">H34</text>
<text x="142.4" y="26.6">H3.8MM</text>
<text x="157.8" y="26.9">R7528</text>
<text x="157.8" y="28.8">NC/10K</text>
<text x="28.8" y="32.7">H33</text>
<text x="28.8" y="34.6">H3.8MM</text>
<text x="36.8" y="31.7">C7572</text>
<text x="36.8" y="33.3">0.1uF</text>
<text x="56" y="30.1">C7562 C7561</text>
<text x="56" y="31.7">0.1uF</text>
<text x="60.8" y="31.7">0.1uF</text>
<text x="72" y="30.1">C7563</text>
<text x="72" y="31.7">0.1uF</text>
<text x="80" y="30.1">C7564</text>
<text x="80" y="31.7">0.1uF</text>
<text x="89.1" y="31.1">H27</text>
<text x="89.3" y="30.7">H3.8MM</text>
<text x="52.8" y="38.1">U147</text>
<text x="52.8" y="39.7">ES814</text>
<text x="89.3" y="37.1">H3.8MM</text>
<text x="114.6" y="39.7">R7604H3.8MM</text>
<text x="114.6" y="41.6">10K</text>
<text x="118.4" y="37.5">H32</text>
<text x="30.4" y="42.9">R7586</text>
<text x="30.4" y="44.5">R7584</text>
<text x="38.4" y="46.1">33R R0402</text>
<text x="38.4" y="42.9">33R R0402</text>
<text x="38.4" y="47.7">33R R0402</text>
<text x="38.4" y="44.5">33R R0402</text>
<text x="96" y="46.1">R7603</text>
<text x="104" y="46.1">33R R0402</text>
<text x="144" y="43.9">H35</text>
<text x="144" y="45.8">H3.8MM</text>
<text x="157.8" y="46.1">R7529</text>
<text x="30.4" y="50.9">R7592</text>
<text x="30.4" y="49.3">R7583</text>
<text x="38.4" y="50.9">33R</text>
<text x="38.4" y="49.3">33R R0402</text>
<text x="157.8" y="48">NC/10K</text>
<text x="82.4" y="58.9">R7572</text>
<text x="90.4" y="58.9">33R R0402 UART1_TX</text>
<text x="82.3" y="60.5">R7573</text>
<text x="83.2" y="63.7">R7594</text>
<text x="90.3" y="60.5">33R R0402 UART1_RX</text>
<text x="91.2" y="63.7">10K R0402</text>
<text x="153.6" y="62.1">C7559</text>
<text x="153.6" y="63.7">0.1uF</text>
<text x="188.8" y="62.1">C7560</text>
<text x="188.8" y="63.7">0.1uF</text>
<text x="25.6" y="68.5">R7578</text>
<text x="33.6" y="68.5">10K</text>
<text x="15.5" y="75.9">H28</text>
<text x="29.8" y="74.1">R5</text>
<text x="37.8" y="74.1">10K R0402</text>
<text x="15.7" y="82">H3.8MM</text>
<text x="32" y="78.1">R7593</text>
<text x="40" y="78.1">100R</text>
<text x="91.2" y="81.3">R7576</text>
<text x="99.2" y="81.3">10K R0402</text>
<text x="170.6" y="78.1">R7575</text>
<text x="170.6" y="80">22K</text>
<text x="26.2" y="84">R7623</text>
<text x="34.2" y="84">10K R0402</text>
<text x="91.2" y="84.5">R7577</text>
<text x="99.2" y="84.5">10K R0402</text>
<text x="99.1" y="94.6">R4</text>
<text x="107.1" y="94.6">10k</text>
<text x="139.9" y="92">R89541</text>
<text x="147.9" y="92">0R</text>
<text x="165.1" y="91.9">R6</text>
<text x="173.1" y="91.9">NC</text>
<text x="46.4" y="98.9">U7012</text>
<text x="65.6" y="98.9">L1</text>
<text x="134.6" y="98.9">R89542</text>
<text x="142.6" y="98.9">NC/0R</text>
<text x="23.4" y="103.5">C53</text>
<text x="23.4" y="105.2">10uF</text>
<text x="64" y="102.1">2.2uH-1.5A</text>
<text x="75.2" y="103.7">R7579</text>
<text x="81.8" y="104.4">47K1%</text>
<text x="96" y="106.9">C44</text>
<text x="104" y="106.9">C45</text>
<text x="114.3" y="106.9">R7000</text>
<text x="122.3" y="106.9">2K2</text>
<text x="152" y="103.7">C6</text>
<text x="152" y="105.6">104</text>
<text x="25.6" y="113.6">R7615</text>
<text x="40" y="110.1">APS2410ES5-ADJ</text>
<text x="75.2" y="108.5">R7580</text>
<text x="81.8" y="109.2">56K1%</text>
<text x="96" y="108.5">104</text>
<text x="104" y="108.5">10uF</text>
<text x="114.3" y="110.1">R7001</text>
<text x="122.3" y="110.1">2K2</text>
<text x="28" y="115.5">1K</text>
<text x="35.2" y="114.4">R7595</text>
<text x="35.5" y="115.9">10K</text>
<text x="140.8" y="124.5">C405</text>
<text x="176.2" y="125.3">CON7</text>
<text x="140.8" y="126.1">1nF</text>
<text x="176.2" y="128.4">12pX0.5mm</text>
<text x="20.8" y="145.3">C7523</text>
<text x="20.8" y="146.9">0.1uF</text>
<text x="33.6" y="145.3">R7560</text>
<text x="33.6" y="146.9">100K</text>
<text x="40" y="146.9">Q7007</text>
<text x="40" y="148.5">WPM2015-3/TR</text>
<text x="54.4" y="145.3">C7524</text>
<text x="54.4" y="146.9">4.7uF</text>
<text x="42.6" y="158.1">R7561</text>
<text x="42.6" y="160">10K</text>
<text x="82.7" y="159.7">ED7017</text>
<text x="101.9" y="159.7">ED7018</text>
<text x="121.1" y="159.7">ED7019</text>
<text x="82.6" y="162.3">ESD5451N</text>
<text x="101.8" y="162.3">NC/ESD5451N</text>
<text x="121" y="162.3">NC/SD5451N</text>
</g>
<g font-size="1.4" fill="#f00">
<text x="182.4" y="9.9">I2S0_SCLK</text>
<text x="182.4" y="11.5">I2S0_SDO0</text>
<text x="182.4" y="7.7">I2S0_CLK</text>
<text x="86.7" y="12.5">MCLK</text>
<text x="182.1" y="17.5">I2S0_SDI</text>
<text x="182.4" y="14.7">I2S0_LRCK_RX</text>
<text x="182.4" y="13.1">I2S0_LRCK_TX</text>
<text x="182.4" y="22.7">EI2S0_LRCK_RX</text>
<text x="182.4" y="21.1">EI2S0_SCLK</text>
<text x="96.3" y="26.9">I2C0_SDA</text>
<text x="182.4" y="24.3">EI2S0_SDO0</text>
<text x="182.4" y="29.1">I2C0_SDA</text>
<text x="96.3" y="33.3">I2C0_SCL</text>
<text x="149.1" y="33.3">UART1_RX</text>
<text x="182.4" y="30.7">I2C0_SCL</text>
<text x="182.4" y="34">AUDRESET</text>
<text x="19.5" y="44.5">I2S0_SCLK</text>
<text x="19.5" y="46.1">I2S0_LRCK_TX R7585</text>
<text x="19.5" y="47.7">I2S0_LRCK_RX R7582</text>
<text x="19.5" y="42.9">MCLK</text>
<text x="126.4" y="46.7">INTR_EVENT</text>
<text x="18.1" y="50.9">I2S0_SDI</text>
<text x="19.5" y="49.3">I2S0_SDO0</text>
<text x="81.9" y="50.9">INTR_VQ</text>
<text x="149.1" y="52.5">UART1_TX</text>
<text x="17.9" y="55.7">EI2S0_LRCK_RX</text>
<text x="17.9" y="58.9">EI2S0_SDO0</text>
<text x="17.9" y="54.1">EI2S0_SCLK</text>
<text x="80.3" y="54.1">I2C0_SDA</text>
<text x="80.3" y="55.7">I2C0_SCL</text>
<text x="108" y="59.5">UART1_TX</text>
<text x="116.5" y="59.7">22</text>
<text x="16" y="62">CONNECT TO ES8323</text>
<text x="38.7" y="63.7">PDM0_DI</text>
<text x="38.7" y="65.3">PDM1_DI</text>
<text x="38.7" y="62.1">PDM_CLK</text>
<text x="107.9" y="61.2">UART1_RX</text>
<text x="116.7" y="61.3">22</text>
<text x="155.6" y="71.7">INTR_VQ</text>
<text x="22.7" y="78.1">AUDRESET</text>
<text x="91.1" y="94.6">I2S0_SDI</text>
<text x="179.7" y="91.9">INTR_VQ</text>
<text x="127.4" y="106.9">I2C2_SDA</text>
<text x="161.9" y="106.9">PDM_CLK</text>
<text x="163.6" y="102.1">PDM0_DI</text>
<text x="127.4" y="110.1">I2C2_SCL</text>
<text x="161.9" y="110.1">PDM1_DI</text>
<text x="161.9" y="113.3">I2C0_SDA</text>
<text x="106.6" y="118.7">I2C2_SDA</text>
<text x="161.9" y="114.9">I2C0_SCL</text>
<text x="14.4" y="120.4">ES_814_EN</text>
<text x="106.7" y="120.4">I2C2_SCL</text>
<text x="175.4" y="143.1">I2C0_SDA</text>
<text x="175.4" y="144.7">I2C0_SCL</text>
<text x="69.1" y="153.3">I2C2_SDA</text>
<text x="89.9" y="153.3">I2C2_SCL</text>
<text x="107.5" y="153.3">SER3V3</text>
<text x="15.2" y="168.4">11</text>
<text x="18.2" y="168.4">SENCTR</text>
</g>
<g font-size="1.4" fill="#00f">
<text x="83.2" y="98.8">R1</text>
<text x="83.2" y="113.2">R2</text>
<text x="62.4" y="116.4">Vout = 0.6V * (1+R1/R2)</text>
</g>
<g font-size="1.1">
<text x="22.1" y="1.2">5</text>
<text x="63" y="1.2">4</text>
<text x="103.9" y="1.2">3</text>
<text x="144.8" y="1.2">2</text>
<text x="185.8" y="1.2">1</text>
<text x=".4" y="25">D</text>
<text x="206.7" y="25">D</text>
<text x=".4" y="69.9">C</text>
<text x="206.7" y="69.9">C</text>
<text x=".4" y="114.7">B</text>
<text x="206.7" y="114.7">B</text>
<text x=".4" y="159.6">A</text>
<text x="206.7" y="159.6">A</text>
<text x="22.1" y="182.2">5</text>
<text x="63" y="182.2">4</text>
<text x="103.9" y="182.2">3</text>
<text x="144.8" y="182.2">2</text>
<text x="185.8" y="182.2">1</text>
</g>
</svg>
